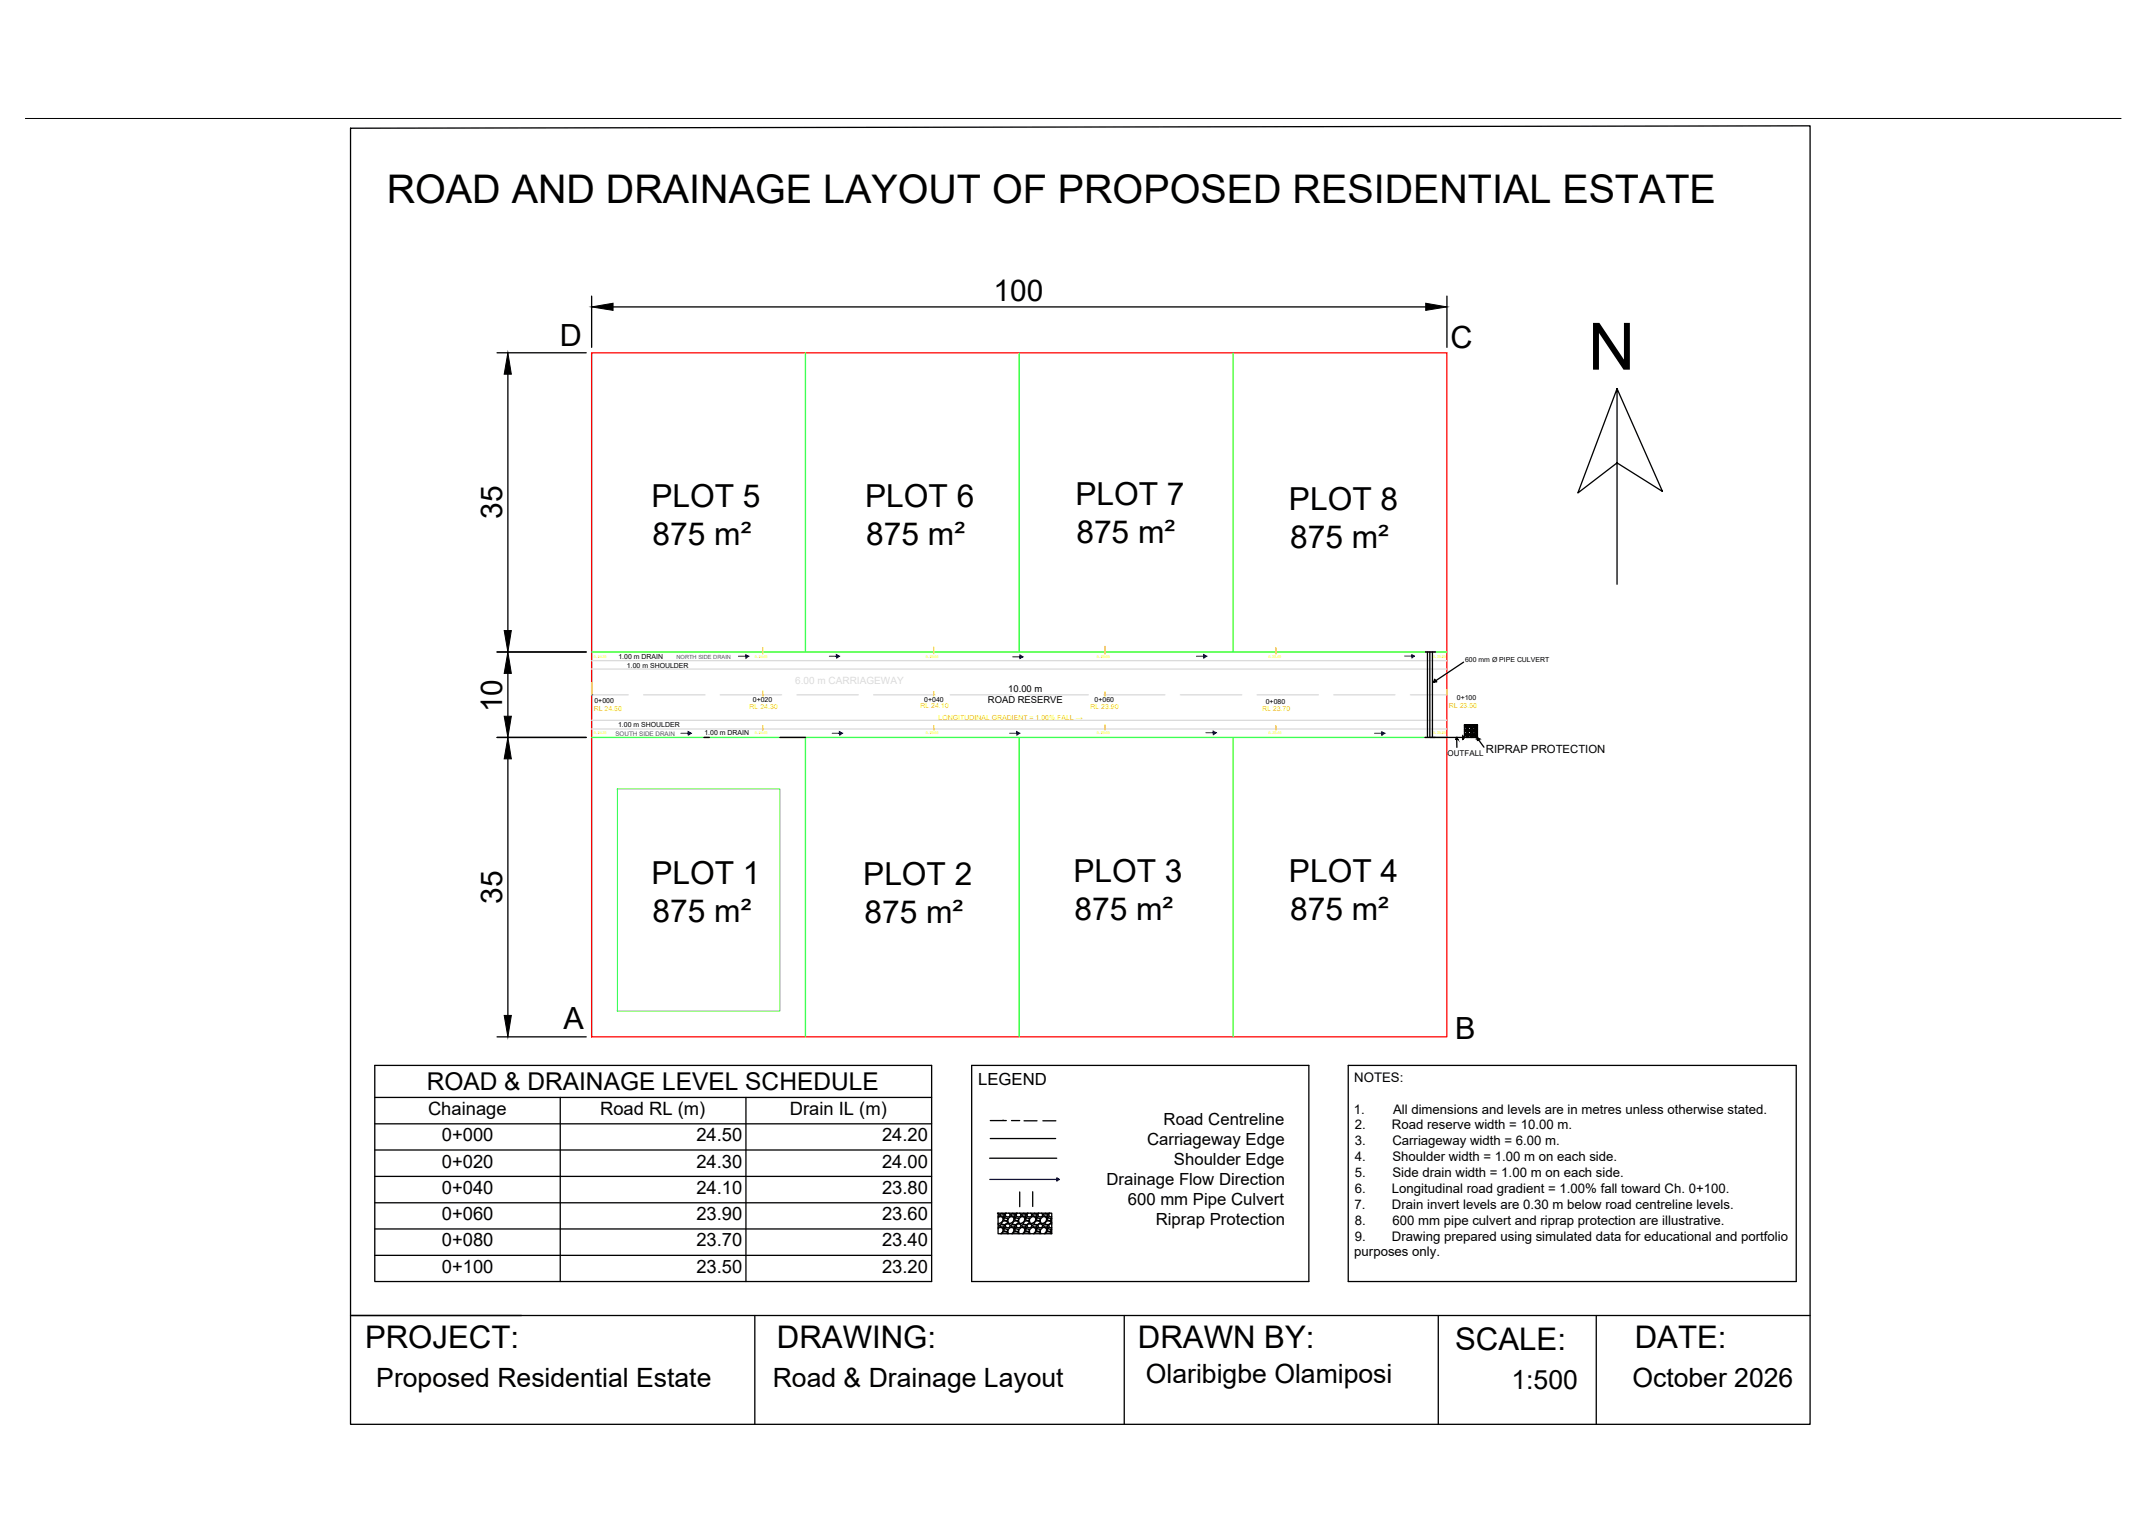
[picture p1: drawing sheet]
<svg xmlns="http://www.w3.org/2000/svg" width="420mm" height="297mm" viewBox="0 0 420 297" stroke-linecap="round" stroke-linejoin="round" font-family="sans-serif">
<!-- layer: Boundary -->
<path d="M115.7 69h167.3v133.9h-167.3z" fill="none" stroke="#f00" stroke-width=".25"/>
<!-- layer: Building -->
<path d="M157.6 69v58.6M199.4 69v58.6M241.2 69v58.6M115.7 127.6h167.3M115.7 144.3h167.3M157.6 144.3v58.6M199.4 144.3v58.6M241.2 144.3v58.6" fill="none" stroke="#3fff00" stroke-width=".25"/>
<!-- layer: 0 -->
<g fill="none" stroke="#000" stroke-width=".25">
<path d="M115.7 57.9v10.1M283 57.9v10.1M97.2 69h17.5M99.3 73.2v50.2M119.9 60.1h159M316.3 76.1l-7.7 20.4 7.7-5.9 8.9 5.6-8.9-20.1v38.2M97.2 127.6h17.5M99.3 131.8v8.4M97.2 144.3h17.5M99.3 148.5v50.2M137.7 144.3h1.1M152.6 144.3h5"/>
<path d="M97.2 202.9h17.5"/>
</g>
<path d="M115.7 60.1l4.2-.8v1.4zM278.9 59.3l4.1 .8-4.1 .6zM99.3 69l.7 4.2h-1.4zM98.6 123.4h1.4l-.7 4.2zM99.3 127.6l.7 4.2h-1.4zM98.6 140.2h1.4l-.7 4.1zM99.3 144.3l.7 4.2h-1.4zM98.6 198.7h1.4l-.7 4.2z" fill="#000" stroke="#000" stroke-width=".2"/>
<!-- layer: plot -->
<path d="M120.8 154.4h31.8v43.5h-31.8z" fill="none" stroke="#0ff" stroke-width=".25"/>
<!-- layer: road -->
<g fill="none" stroke="#dbdbdb" stroke-width=".25">
<path d="M115.7 136h7.2M115.7 130.9h167.3M115.7 129.3h167.3M125.9 136h12M140.9 136h12M155.9 136h12M170.9 136h12M185.9 136h12M200.9 136h12M215.9 136h12M230.9 136h12M245.9 136h12"/>
<path d="M260.9 136h12M275.9 136h7.1M115.7 141h167.3M115.7 142.6h167.3"/>
</g>
<!-- layer: chainage -->
<path d="M115.7 136h.1M144.5 128.4h1.9l-.5 .4v-.7l.5 .3M162.2 128.4h1.9l-.5 .4v-.7l.5 .3M198.1 128.5h1.9l-.5 .3v-.6l.5 .3M234 128.4h2l-.6 .4v-.7l.6 .3M274.8 128.4h1.8l-.4 .4-.1-.7 .5 .3M133.2 143.5h1.9l-.5 .3v-.6l.5 .3M162.8 143.5h1.9l-.5 .3v-.6l.5 .3M197.5 143.5h1.9l-.5 .3v-.6l.5 .3M235.9 143.4h1.9l-.5 .3v-.6l.5 .3M268.9 143.5h1.9l-.5 .4-.1-.7 .6 .3M193.6 230.8h13.6l-.5 .3v-.7l.5 .4" fill="none" stroke="#00f" stroke-width=".25"/>
<!-- layer: LEVELS -->
<g fill="none" stroke="#ff0" stroke-width=".25">
<path d="M115.7 133.5v2.5M149.2 126.7v1.3M149.2 135.2v1M182.7 126.6v1.3M182.7 135.4v.8M216.1 126.5v1.5M216.1 135.4v.8M249.6 126.7v1.3M283 134.9v1.1M149.2 142v.9M182.7 142v.9M216.1 141.8v1"/>
<path d="M249.6 142v.9"/>
</g>
<!-- layer: chainage -->
<g fill="#00f" stroke="#00f" stroke-width=".2">
<path d="M145.9 128.1l.5 .3h-.5zM145.9 128.4v.4l.5-.4z"/>
<path d="M163.6 128.1l.5 .3h-.5zM163.6 128.4v.4l.5-.4z"/>
<path d="M199.5 128.2l.5 .3h-.5zM199.5 128.5v.3l.5-.3z"/>
<path d="M235.4 128.1l.6 .3h-.6zM235.4 128.4v.4l.6-.4z"/>
<path d="M270.2 143.2l.6 .3h-.5zM270.3 143.5v.4l.5-.4z"/>
<path d="M237.3 143.1l.5 .3h-.5zM237.3 143.4v.3l.5-.3z"/>
<path d="M198.9 143.2l.5 .3h-.5zM198.9 143.5v.3l.5-.3z"/>
<path d="M164.2 143.2l.5 .3h-.5zM164.2 143.5v.3l.5-.3z"/>
<path d="M134.6 143.2l.5 .3h-.5zM134.6 143.5v.3l.5-.3z"/>
</g>
<!-- layer: Culvert -->
<g fill="none" stroke="#000" stroke-width=".25">
<path d="M68.6 25.1l285.5-.5v254.1h-285.5zM278.8 127.6h2M279.2 127.6v16.7M279.7 127.6v16.7M280.2 127.6v16.7M286.3 129.6l-5.9 3.9 .2-.6 .4 .5-.6 .1M278.8 144.3h2M279.8 144.3h6.7l-.4-.3v.7l.4-.4M284.9 144.4l-.1 .3h.3l-.2-.3 .1 1.8M286.5 141.8h2.5v2.5h-2.5zM286.5 144h.3l.1 .1M286.5 143.2l.3-.1 .1 .2"/>
<path d="M286.5 142.4l.3-.1 .1 .1M286.5 142v.2M286.5 142.9v.2M286.5 143.7v.3M286.6 143.8l.1 .1 .3-.1M286.6 142.1h.4l-.3 .1zM286.6 143.7v.1M286.7 142.7l.2-.1h.3l-.2 .3zM286.8 141.8l-.3 .1M286.8 142.9h-.2l.1 .2 .5-.3 .2 .1-.2 .2-.2-.2M286.8 142.9h.2M286.8 143.7h.2"/>
<path d="M286.8 143.7h-.2M286.8 141.8v.2M286.8 144.3h.3M286.8 144h.2zM286.8 143.1h.2zM286.8 142.3h.2zM286.9 144.1l.1 .2 .2-.1M286.9 142.4l-.1 .2-.3 .2M286.9 143.3l-.1 .2-.3 .1M286.9 144.1l-.1 .2M286.9 144.1h.3M286.9 143.3h.3"/>
<path d="M286.9 142.4h.3M286.9 142.4l.3 .1M287 143.7v.1M287.1 142h.2v.2h-.3zM287.1 143.7h.2v.2h-.3zM287.2 141.9l-.4 .1M287.2 144.3h.1M287.2 142.4l.1 .4h.2l.2-.4M287.2 143.3v.2M287.2 144.1v.2M287.2 143.5l-.3-.1-.2 .2 .1 .1M287.2 144.1l.2-.1 .3 .1"/>
<path d="M287.2 143.3l.2-.2 .3 .2M287.2 142.4l.2-.1 .3 .1M287.2 143.5l-.4 .2M287.5 143.8l.1 .1 .2-.1M287.5 143.7v.1M287.6 141.9v.1M287.6 142.9h-.1l.1 .2 .2-.2M287.6 142l-.1 .1 .1 .1 .2-.1M287.6 141.8l-.1 .1-.3-.1v.1M287.6 142l.2 .1M287.6 142.9h.2M287.6 143.7h.2"/>
<path d="M287.6 143.7h-.1M287.7 144.3h.3M287.7 144h.2zM287.7 143.1h.2zM287.7 142.3h.2zM287.7 144.1l.1 .2 .3-.1M287.7 143.3l-.2 .3h-.2l-.1-.1M287.7 142.6h.4l-.1 .2-.4 .1v-.2zM287.7 144.1l-.1 .2M287.7 144.1h.4M287.7 143.3h.4M287.7 142.4h.4"/>
<path d="M287.7 142.4l.4 .1M287.8 143.7v.1M287.9 142h.3v.2h-.3zM287.9 143.7h.3v.2h-.3zM287.9 142.9h.3v.2h-.3zM288.1 144.3h.1M288.1 142.4v.4h.2l.3-.4M288.1 143.3v.2M288.1 144.1v.2M288.1 144.1l.2-.1 .3 .1M288.1 143.3l.2-.2 .3 .2M288.1 142.4l.2-.1 .3 .1"/>
<path d="M288.1 143.5l-.5 .2M288.1 143.5l-.4-.1-.1 .2v.1M288.3 143.8l.1 .1 .3-.1M288.3 142.9h.4l-.3 .2zM288.3 142.1h.4l-.3 .1zM288.3 143.7v.1M288.4 142.7l.2-.1h.3l-.2 .3zM288.4 141.9l.1 .1M288.5 141.8l-.2 .1-.2-.1-.5 .2M288.5 143.7h.2M288.5 143.7h-.2M288.5 144.3h.4"/>
<path d="M288.6 143.3h.3M288.6 142.4l.3 .1M288.6 144.1l.1 .2 .2-.1M288.6 143.3l-.3 .3h-.2v-.1M288.6 144.1l-.1 .2M288.6 144h.1zM288.6 143.1h.1zM288.6 142.3h.1zM288.6 144.1h.3M288.6 142.4h.3M288.7 143.7v.1M288.7 143.8l.3 .2"/>
<path d="M288.7 142.9l.3 .2M288.7 142.1l.3 .2M288.9 144.3h.1M288.9 142.4l.1 .4M288.9 143.3v.2M288.9 144.1v.2M288.9 143.5l.1 .1M288.9 143.5l-.4 .2M288.9 143.5l-.3-.1-.2 .2 .1 .1M289 144.5v.4l.3-.3-.3-.1 1.3 1.7M289 141.9l-.1-.1-.4 .2M289 143.7l-.3 .1"/>
<path d="M289 144.1h-.1M289 143.2l-.1 .1M289 142.4h-.1M289 142l-.3 .1M289 142.8l-.3 .1M73.3 208.5h108.9v42.3h-108.9zM73.3 214.7h108.9M73.3 219.9h108.9M109.6 214.7v36.1M145.9 214.7v36.1M190.1 208.5h65.9v42.3h-65.9zM193.7 219.3h3.1"/>
<path d="M196.1 219.2h.1M197.9 219.3h1.6M200.3 219.3h2.5M204 219.3h2.5M263.7 208.5h87.7v42.3h-87.7zM73.3 225h108.9M73.3 230.2h108.9M73.3 235.4h108.9M193.6 226.6h13.1M193.7 222.8h12.8M195.1 237.4h10.6v4h-10.5v-4l.2 .3-.2 .4M195.2 238.3l.3-.2h.5l.2 .4-.1 .5-.5 .4h-.4"/>
<path d="M195.2 239.6l.2 .2-.2 .4M195.7 239.7l.4-.1 .4 .2-.2 .3h-.5l-.2-.3zM195.7 237.6l.4-.1 .4 .2-.2 .2-.5 .1-.2-.3zM196 237.4l.5 .1 .3-.1M196.2 238.2h.4l-.3 .2zM196.2 238.9h.6l.3 .2-.1 .3-.5 .2h-.5l-.1-.3zM196.8 239.6l.3-.1 .4 .1 .1 .2-.1 .3-.4 .2-.3-.2-.2-.3zM196.9 237.4h-.1M197.1 238.5l.5-.4h.5l.3 .4-.2 .5-.5 .4h-.4zM197.1 238.5l-.6-.2-.2 .2 .2 .3 .5 .1 .1-.2M197.3 237.4l.3 .3-.1 .3-.4 .2-.3-.2-.2-.3 .2-.3M197.8 239.7l.4-.1 .5 .2-.3 .3h-.4l-.3-.3z"/>
<path d="M197.8 237.6l.4-.1 .5 .2-.3 .2-.4 .1-.3-.3zM198.1 237.4l.6 .1 .2-.1M198.4 238.2h.3l-.3 .2zM198.4 238.9h.6l.2 .2-.1 .3-.4 .2h-.6l-.1-.3zM198.7 239.8l.2 .3 .3 .2 .4-.2 .1-.3-.1-.2-.4-.1-.3 .1-.1 .2M199 237.4l-.2 .3M199.2 238.5l.6-.4h.5l.2 .4-.2 .5-.5 .4h-.4zM199.2 238.5l-.5-.2-.3 .2 .2 .3 .5 .1 .1-.2M199.5 233.2v2.9M199.5 237.4l.2 .3-.1 .3-.4 .2-.3-.2-.2-.3M199.9 239.7l.4-.1 .5 .2-.2 .3h-.5l-.3-.3zM199.9 237.6l.4-.1 .5 .2-.2 .2-.5 .1-.3-.3z"/>
<path d="M200.3 237.4l.5 .1 .2-.1M200.5 238.2h.4l-.3 .2zM200.5 238.9h.6l.2 .2-.1 .3-.4 .2h-.5l-.2-.3zM200.9 239.8l.1 .3 .4 .2 .3-.2 .1-.3-.1-.2-.3-.1-.4 .1-.1 .2M201.1 237.4l-.2 .3M201.4 238.5l.5-.4h.5l.2 .4-.1 .5-.5 .4h-.5zM201.4 238.5l-.6-.2-.2 .2 .1 .3 .5 .1 .2-.2M201.6 237.4l.2 .3-.1 .3-.3 .2-.4-.2-.1-.3M202 233.2v2.9M202 239.7l.5-.1 .4 .2-.2 .3h-.5l-.2-.3zM202 237.6l.5-.1 .4 .2-.2 .2-.5 .1-.2-.3zM202.4 237.4l.5 .1 .2-.1"/>
<path d="M202.6 238.2h.4l-.3 .2zM202.6 238.9h.6l.3 .2-.1 .3-.5 .2h-.5l-.1-.3zM202.9 238.3l.6 .2-.1 .4-.6-.1-.1-.3zM203.1 239.6l.4-.1 .3 .1 .1 .2v.3l-.4 .2-.4-.2-.1-.3zM203.2 237.4l-.2 .3 .1 .3 .4 .2 .4-.2v-.3l-.2-.3M204 238.1h.5l.3 .4-.2 .5-.5 .4h-.4l-.2-.4v-.5zM204.2 239.7l.4-.1 .4 .2-.2 .3h-.5l-.2-.3zM204.2 237.6l.4-.1 .4 .2-.2 .2-.5 .1-.2-.3zM204.5 237.4l.5 .1 .2-.1M204.7 238.2h.4l-.3 .2zM204.8 238.9h.5l.3 .2-.1 .3-.5 .2h-.5l-.1-.3zM204.8 238.5l.2-.2 .4 .1 .2 .3-.1 .2-.5-.1z"/>
<path d="M205.3 237.4l-.2 .3 .2 .3 .4 .1M205.3 237.4h.1M205.7 238.4l-.1 .6 .1 .3M205.7 239.5l-.4 .1-.2 .2 .2 .3 .4 .1M68.6 257.4h285.5M73.3 240.5h108.9M73.3 245.6h108.9M147.6 257.4v21.3M195.2 240.4l.3-.2h.5l.2 .4-.1 .6-.4 .2M195.9 241.4l.3-.4h.6l.3 .2-.1 .2M196.2 240.3h.4l-.3 .2zM197.1 240.7l.2 .7"/>
<path d="M197.1 240.7l.5-.5h.5l.3 .4-.2 .6-.3 .2M197.1 240.7l-.6-.3-.2 .3 .2 .2 .5 .1 .1-.2M198.1 241.4l.3-.4h.6l.2 .2v.2M198.4 240.3h.3l-.3 .2zM199.2 240.7l.2 .7M199.2 240.7l.6-.5h.5l.2 .4-.2 .6-.3 .2M199.2 240.7l-.5-.3-.3 .3 .2 .2 .5 .1 .1-.2M200.2 241.4l.3-.4h.6l.2 .2v.2M200.5 240.3h.4l-.3 .2zM201.4 240.7l.1 .7M201.4 240.7l.5-.5h.5l.2 .4-.1 .6-.4 .2M201.4 240.7l-.6-.3-.2 .3 .1 .2 .5 .1 .2-.2"/>
<path d="M202.3 241.4l.3-.4h.6l.3 .2-.1 .2M202.6 240.3h.4l-.3 .2zM202.9 240.4l.6 .3-.1 .3-.6-.1-.1-.2zM203.6 241.4l-.1-.7 .5-.5h.5l.3 .4-.2 .6-.4 .2M204.4 241.4l.4-.4h.5l.3 .2v.2M204.7 240.3h.4l-.3 .2zM204.8 240.7l.2-.3 .4 .1 .2 .3-.1 .2-.5-.1zM205.7 240.5l-.1 .6 .1 .3M219.9 257.4v21.3M281.3 257.4v21.3M312.2 257.4v21.3"/>
</g>
<g fill="#000" stroke="#000" stroke-width=".2">
<path d="M284.8 144.7h.1zM284.9 144.4l.1 .1zM286.1 144l.4 .3h-.4zM286.1 144.3l.1 .3zM286.1 144.3h.4l-.3 .3zM289 144.7h.1zM289 144.6l.2 .1zM289 144.6h.3z"/>
<path d="M284.9 144.5v.2zM284.9 144.5v.2h-.1z"/>
<path d="M284.9 144.5l.2 .2zM284.9 144.5l.2 .2h-.2z"/>
<path d="M289 144.7h.1zM289 144.7h.1l-.1 .2z"/>
<path d="M289 144.6l.1 .1zM289 144.6l.1 .1z"/>
<path d="M289 144.5v.1h.3zM289 144.5v.1z"/>
</g>
<!-- layer: 0 -->
<path d="M4.9 23.2h410" fill="none" stroke="#000" stroke-width=".2"/>
<text font-size="12.8" x="310.6" y="72.3">N</text>
<text font-size="7.7" x="75.6" y="39.8">ROAD AND DRAINAGE LAYOUT OF PROPOSED RESIDENTIAL ESTATE</text>
<g font-size="6.2">
<text x="127.4" y="99.2">PLOT 5</text>
<text x="169.2" y="99.2">PLOT 6</text>
<text x="210.3" y="98.8">PLOT 7</text>
<text x="252.1" y="99.9">PLOT 8</text>
<text x="127.7" y="106.6">875 m²</text>
<text x="169.4" y="106.6">875 m²</text>
<text x="210.6" y="106.2">875 m²</text>
<text x="252.4" y="107.3">875 m²</text>
<text x="127.4" y="172.9">PLOT 1</text>
<text x="168.9" y="173.3">PLOT 2</text>
<text x="210" y="172.5">PLOT 3</text>
<text x="252.1" y="172.5">PLOT 4</text>
<text x="210.2" y="179.9">875 m²</text>
<text x="252.4" y="179.9">875 m²</text>
<text x="127.7" y="180.3">875 m²</text>
<text x="169.1" y="180.7">875 m²</text>
</g>
<g font-size="6.1">
<text x="71.4" y="263.8">PROJECT:</text>
<text x="152" y="263.8">DRAWING:</text>
<text x="222.6" y="263.7">DRAWN BY:</text>
<text x="319.8" y="263.8">DATE:</text>
<text x="284.6" y="264.1">SCALE:</text>
</g>
<g font-size="6">
<text x="109.5" y="67.6">D</text>
<text x="283.7" y="68">C</text>
<text x="110.2" y="201.3">A</text>
<text x="284.6" y="203.4">B</text>
</g>
<g font-size="5.8">
<text x="194.3" y="58.9">100</text>
<text x="98.2" y="101.5" transform="rotate(-90 98.2 101.5)">35</text>
<text x="98.2" y="139.4" transform="rotate(-90 98.2 139.4)">10</text>
<text x="98.2" y="176.9" transform="rotate(-90 98.2 176.9)">35</text>
</g>
<g font-size="5.2">
<text x="73.6" y="271.4">Proposed Residential Estate</text>
<text x="151.2" y="271.5">Road &amp; Drainage Layout</text>
<text x="224.1" y="270.7">Olaribigbe Olamiposi</text>
<text x="295.6" y="271.9">1:500</text>
<text x="319.3" y="271.5">October 2026</text>
</g>
<text font-size="4.8" x="83.5" y="213.3">ROAD &amp; DRAINAGE LEVEL SCHEDULE</text>
<g font-size="3.6">
<text x="83.7" y="218.3">Chainage</text>
<text x="117.4" y="218.3">Road RL (m)</text>
<text x="154.5" y="218.3">Drain IL (m)</text>
<text x="86.4" y="223.3">0+000</text>
<text x="136.2" y="223.3">24.50</text>
<text x="172.5" y="223.3">24.20</text>
<text x="86.4" y="228.5">0+020</text>
<text x="86.4" y="233.6">0+040</text>
<text x="136.2" y="228.5">24.30</text>
<text x="136.2" y="233.6">24.10</text>
<text x="172.5" y="228.5">24.00</text>
<text x="172.5" y="233.6">23.80</text>
<text x="86.4" y="238.8">0+060</text>
<text x="136.2" y="238.8">23.90</text>
<text x="172.5" y="238.8">23.60</text>
<text x="86.4" y="243.9">0+080</text>
<text x="136.2" y="243.9">23.70</text>
<text x="172.5" y="243.9">23.40</text>
<text x="86.4" y="249.1">0+100</text>
<text x="136.2" y="249.1">23.50</text>
<text x="172.5" y="249.1">23.20</text>
</g>
<g font-size="3.3">
<text x="191.3" y="212.3">LEGEND</text>
<text x="227.6" y="220.1">Road Centreline</text>
<text x="224.4" y="224.1">Carriageway Edge</text>
<text x="229.6" y="228">Shoulder Edge</text>
<text x="216.4" y="231.9">Drainage Flow Direction</text>
<text x="220.6" y="235.9">600 mm Pipe Culvert</text>
<text x="226.1" y="239.8">Riprap Protection</text>
</g>
<g font-size="2.6">
<text x="264.9" y="211.8">NOTES:</text>
<text x="264.8" y="217.9">1.</text>
<text x="265" y="221">2.</text>
<text x="272.3" y="221">Road reserve width = 10.00 m.</text>
<text x="272.5" y="217.9">All dimensions and levels are in metres unless otherwise stated.</text>
<text x="265" y="224.1">3.</text>
<text x="265" y="227.2">4.</text>
<text x="272.4" y="224.1">Carriageway width = 6.00 m.</text>
<text x="272.4" y="227.2">Shoulder width = 1.00 m on each side.</text>
<text x="265" y="230.4">5.</text>
<text x="265" y="233.5">6.</text>
<text x="272.3" y="233.5">Longitudinal road gradient = 1.00% fall toward Ch. 0+100.</text>
<text x="272.4" y="230.4">Side drain width = 1.00 m on each side.</text>
<text x="265" y="236.5">7.</text>
<text x="265" y="239.6">8.</text>
<text x="272.3" y="236.5">Drain invert levels are 0.30 m below road centreline levels.</text>
<text x="272.4" y="239.6">600 mm pipe culvert and riprap protection are illustrative.</text>
<text x="264.9" y="245.8">purposes only.</text>
<text x="265" y="242.8">9.</text>
<text x="272.3" y="242.8">Drawing prepared using simulated data for educational and portfolio</text>
</g>
<text font-size="2.2" x="290.6" y="147.3">RIPRAP PROTECTION</text>
<g font-size="1.8">
<text x="193.2" y="137.7">ROAD RESERVE</text>
<text x="197.2" y="135.4">10.00 m</text>
</g>
<text font-size="1.6" x="283.2" y="148">OUTFALL</text>
<g font-size="1.4">
<text x="121" y="128.9">1.00 m DRAIN</text>
<text x="122.6" y="130.6">1.00 m SHOULDER</text>
<text x="286.6" y="129.5">600 mm Ø PIPE CULVERT</text>
<text x="116.3" y="137.6">0+000</text>
<text x="147.3" y="137.4">0+020</text>
<text x="180.8" y="137.3">0+040</text>
<text x="214.1" y="137.4">0+060</text>
<text x="247.6" y="137.7">0+080</text>
<text x="285" y="136.9">0+100</text>
<text x="120.9" y="142.3">1.00 m SHOULDER</text>
<text x="137.8" y="143.9">1.00 m DRAIN</text>
</g>
<g font-size="1.4" fill="#ff0">
<text x="116.1" y="139.1">RL 24.50</text>
<text x="146.6" y="138.7">RL 24.30</text>
<text x="180" y="138.5">RL 24.10</text>
<text x="183.6" y="140.8">LONGITUDINAL GRADIENT = 1.00% FALL →</text>
<text x="213.3" y="138.8">RL 23.90</text>
<text x="246.9" y="139.1">RL 23.70</text>
<text x="283.4" y="138.6">RL 23.50</text>
</g>
<text font-size="1.2" fill="#00f" x="120.4" y="144">SOUTH SIDE DRAIN</text>
<text font-size="1.1" fill="#00f" x="132.3" y="128.9">NORTH SIDE DRAIN</text>
<g font-size=".7" fill="#ff0">
<text x="116.1" y="128.8">IL 24.20</text>
<text x="147.6" y="128.8">IL 24.00</text>
<text x="181.1" y="128.8">IL 23.80</text>
<text x="214.6" y="128.8">IL 23.60</text>
<text x="248.1" y="128.8">IL 23.40</text>
<text x="280.3" y="128.8">IL 23.20</text>
<text x="116.1" y="143.6">IL 24.20</text>
<text x="147.6" y="143.5">IL 24.00</text>
<text x="181.1" y="143.6">IL 23.80</text>
<text x="214.6" y="143.5">IL 23.60</text>
<text x="248.1" y="143.7">IL 23.40</text>
<text x="280.3" y="143.6">IL 23.20</text>
</g>
</svg>
